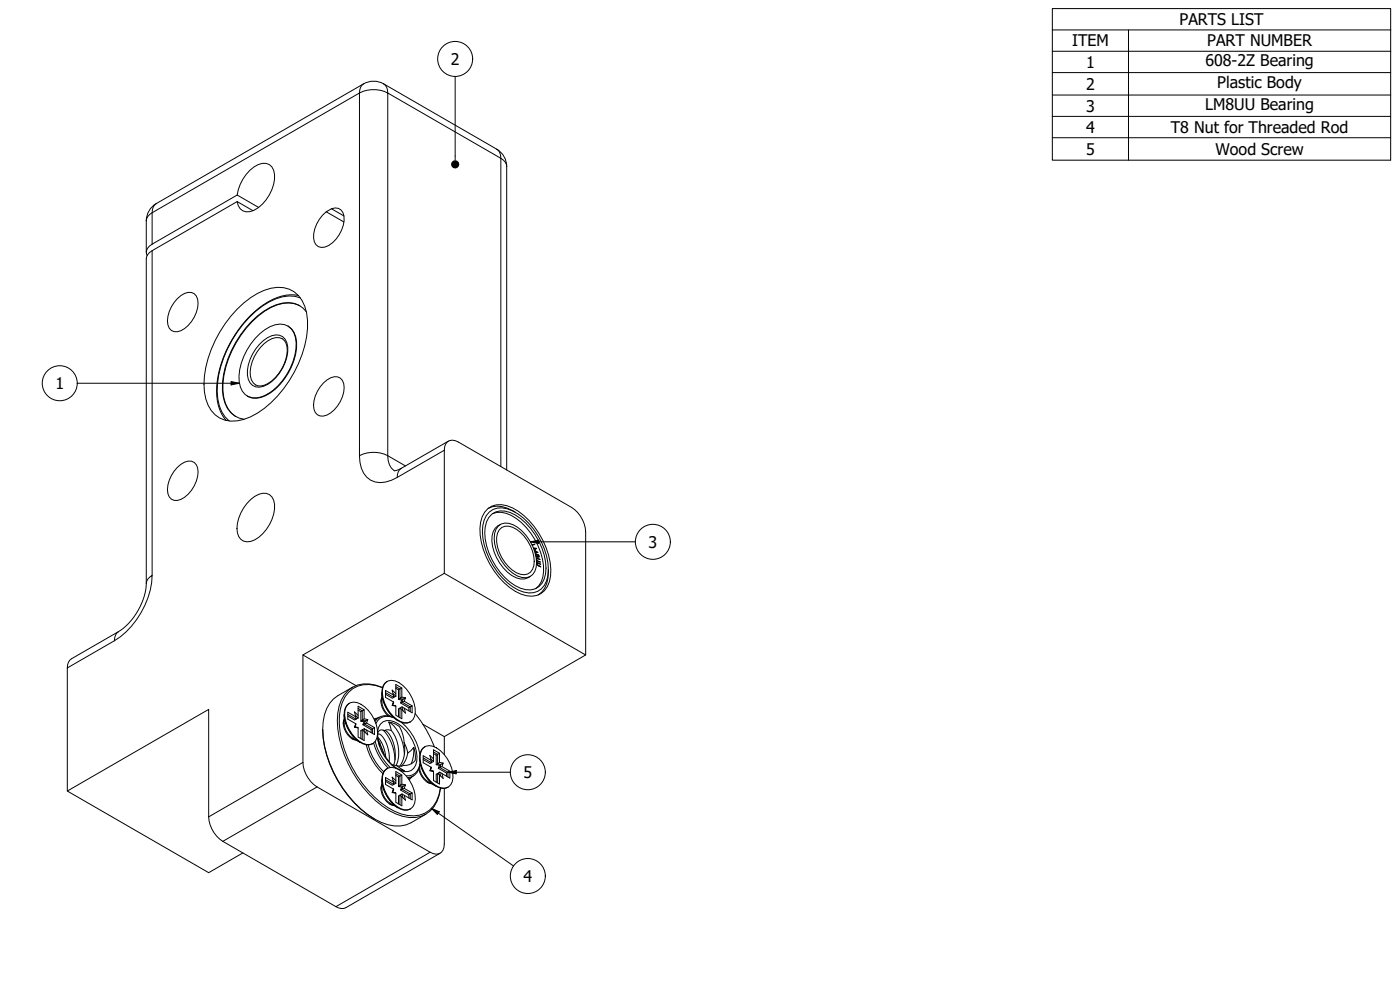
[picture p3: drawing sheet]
<svg xmlns="http://www.w3.org/2000/svg" width="420mm" height="297mm" viewBox="0 0 420 297" stroke-linecap="round" stroke-linejoin="round" font-family="sans-serif">
<!-- layer: Visible Narrow (ISO) -->
<g fill="none" stroke="#000" stroke-width=".3">
<path d="M109.1 25.2a3 3 0 0 0-1.2 2.7 9.3 9.3 0 0 1 8.5 0 3 3 0 0 0-1.3-2.7M149.1 44.8a3 3 0 0 1 1.2 2.7M150.3 47.5a2.98 2.98 0 0 1 1.8 2.4M150.3 47.5l-33.9-19.6v108.8l5.3 3.1M150.3 47.5v92.5M45.7 73.3v-9.5l62.2-35.9v108.8M45.7 75.2v97.5M46.9 61.1a3 3 0 0 0-1.2 2.7 2.98 2.98 0 0 0-1.8 2.5M90.1 89.4a12.4 12.4 0 0 0-11.4 2.5 33.7 33.7 0 0 0-13.5 25.7 11.5 11.5 0 0 0 3.6 8.7M77.8 103.3a7.1 7.1 0 0 1 6.1-2.7 3.6 3.6 0 0 1 2.5 3.5 12.8 12.8 0 0 1-7.4 11.8 3.4 3.4 0 0 1-4.7-3.3 13 13 0 0 1 3.5-9.3zM84.7 101.6a4.7 4.7 0 0 0-5.4 1.5 11.2 11.2 0 0 0-3.9 10.9l.6 .9 .7 .6M133.3 135.1l-14.1 8.2"/>
<path d="M120.4 140.5a3 3 0 0 0-1.2 2.8 8.3 8.3 0 0 1-8 .8 7.7 7.7 0 0 1-3.3-7.4 9.3 9.3 0 0 1 8.5 0 5.1 5.1 0 0 0 1.9 4.6M43.9 175.1a2.98 2.98 0 0 1 1.8-2.4 25 25 0 0 1-11.4 19.5M159.7 163.5l.7-.3 .1 .2-.8 .2M160.1 164.4l.9 .1-.6 .7 1.1 .5-.9 .3M160.1 164.5l.7 .1-.5 .5M160.4 165.3l.8 .4-.6 .1M160.7 166.3l.2-.1 .4 .4 .1-.2 .4 .7-.4-.1-.2 .2-.3-.2M160.8 166.4l.3 .1 .2 .5-.4-.1zM161 167.7l.1-.2 .9 .3-.8-.2-.1 .3 .2 .4 .9 .4-1-.4-.2-.3M161.2 168.9l1 .3-.8-.2-.2 .2 1.1 .9-1-.6zM161.4 166.6h.2l.1 .4h-.2zM34.3 192.2l-14.1 8.2"/>
<path d="M35.6 189.5a3 3 0 0 0-1.3 2.7M90.9 228.8l-28.3 16.3M95.2 236.1l-28.3 16.3M129.1 255.7l-28.3 16.3"/>
</g>
<!-- layer: Visible (ISO) -->
<g fill="none" stroke="#000" stroke-width=".3">
<path d="M109.1 25.2l-62.2 35.9a6 6 0 0 0-3 5.2v9.4M109.1 25.2a6 6 0 0 1 6 0l34 19.6a6 6 0 0 1 3 5.1v91.1M71.2 58.5a11.4 11.4 0 0 1 7.5-9.5 3.1 3.1 0 0 1 3.7 3.3 11.7 11.7 0 0 1-7.4 11.2 3.1 3.1 0 0 1-3.8-3M71.2 58.5l-25.5 14.8a2.67 2.67 0 0 0-1.6 3.4M71.2 58.5l6.4 3.7M71.2 60.5l-25.5 14.7a3 3 0 0 0-1.8 2.5v97.4a19.1 19.1 0 0 1-8.3 14.4l-14.2 8.2a3 3 0 0 0-1.2 2.7v36.9l42.4 24.5 10.3-5.9M71.2 60.5l4.7 2.7M99.5 62.6a2.58 2.58 0 0 1 3.7 2.2 9.6 9.6 0 0 1-5.6 9.3 2.59 2.59 0 0 1-3.5-2.7 10.1 10.1 0 0 1 3.8-7.9M103.2 64.8l-3.7-2.2-1.6 .9 5.3 3.1M53.2 89.6a4.4 4.4 0 0 1 5.1-1.5 4.1 4.1 0 0 1 1 4.2 9.3 9.3 0 0 1-6.1 7.2 2.66 2.66 0 0 1-2.9-3.2 10 10 0 0 1 2.9-6.7zM71.2 92.7a19.4 19.4 0 0 1 12.1-6.5 8.3 8.3 0 0 1 8.7 7.7 29.7 29.7 0 0 1-5.2 20.3 27.9 27.9 0 0 1-13.6 11.6 8.4 8.4 0 0 1-11.4-6.1 27.9 27.9 0 0 1 4.2-20.1l1.5-2.4zM86.4 97.8a6.2 6.2 0 0 1 2.6 6.5 18.9 18.9 0 0 1-9.3 14.4 5.6 5.6 0 0 1-5.5 .1"/>
<path d="M89.6 88.7a14.4 14.4 0 0 0-11.9 3.7 34.6 34.6 0 0 0-12.7 24.9 13.1 13.1 0 0 0 2.9 8.9M90 91.7a10.2 10.2 0 0 0-10.6 1.7 29.9 29.9 0 0 0-12.5 23.9 9.5 9.5 0 0 0 3.9 7.7M91.9 93.5a7.5 7.5 0 0 0-9-2.1 27.2 27.2 0 0 0-14.5 16.2 20 20 0 0 0-.9 13.2 7.1 7.1 0 0 0 5.8 5M78 100.1a8.9 8.9 0 0 1 7.4-2.7 5.2 5.2 0 0 1 3.5 5.5 18.3 18.3 0 0 1-10.1 16.1 4.8 4.8 0 0 1-7-4.4 18.5 18.5 0 0 1 6.2-14.5zM84.7 101.6a4.2 4.2 0 0 1 1.4 4.8 12.4 12.4 0 0 1-6.8 9.2l-1 .2-1.6-.3M97.1 114.9a4.4 4.4 0 0 1 5-1.5 4.1 4.1 0 0 1 1.1 4.2 9.3 9.3 0 0 1-6.1 7.2 2.66 2.66 0 0 1-3-3.2 10.1 10.1 0 0 1 3-6.7zM134.3 132.6a2.8 2.8 0 0 1 3.3 0l33.9 19.6a9.3 9.3 0 0 1 4.3 7.4v36.9l-42.5-24.5v-36.9l.5-1.9zM134.6 132.3l-14.2 8.2-2.1 .7M53.2 140.2a4.4 4.4 0 0 1 5.1-1.5 4.1 4.1 0 0 1 1 4.2 9.3 9.3 0 0 1-6.1 7.3 2.67 2.67 0 0 1-2.9-3.3 10.1 10.1 0 0 1 2.9-6.7zM75.3 149.9a5.1 5.1 0 0 1 5.6-1.5 4.5 4.5 0 0 1 1.5 4.3 11.8 11.8 0 0 1-7.1 9.7 3.3 3.3 0 0 1-4.2-3.9 12.7 12.7 0 0 1 4.2-8.6zM146.4 152.6a6.5 6.5 0 0 1 7.4-.2 22.9 22.9 0 0 1 11.4 20.3 6 6 0 0 1-8.8 5.6 22.7 22.7 0 0 1-12.4-19.8 7.8 7.8 0 0 1 2.4-5.9zM146.5 152.5a8.2 8.2 0 0 1 8.2 1.2"/>
<path d="M146.9 153.6a5.9 5.9 0 0 1 7-.3 21.1 21.1 0 0 1 10.5 19.4 5.5 5.5 0 0 1-7.3 4.9 20 20 0 0 1-11.8-14.1 10 10 0 0 1 1.6-9.9zM147.6 154.3a5.9 5.9 0 0 1 7.1 .2 19.7 19.7 0 0 1 9 17.7 5.1 5.1 0 0 1-7.4 4.3 19.3 19.3 0 0 1-10.7-18.4l.4-1.6 .7-1.3zM147.8 154.1a8.5 8.5 0 0 1 8.7 2.7 20.3 20.3 0 0 1 6.6 14.7 6.4 6.4 0 0 1-2.3 5.1M149.5 157.9a3.8 3.8 0 0 1 4.5-.4 13.5 13.5 0 0 1 6.9 12.8 3.6 3.6 0 0 1-5.6 2.5 13.5 13.5 0 0 1-6.9-12.8l.5-1.2zM149.8 159a3.2 3.2 0 0 1 4-.8 11.8 11.8 0 0 1 6.4 11.5 3.3 3.3 0 0 1-5.2 2.1 12.2 12.2 0 0 1-5.9-10.6l.2-1.2zM150.2 157.3a4.4 4.4 0 0 0-2.6 5 13.7 13.7 0 0 0 7.4 11.1 4 4 0 0 0 4.2-.5M133.3 172l-42.4 24.5 15.9 9.2M164.6 170.9a8.2 8.2 0 0 1-3.1 7.6M90.9 196.5v32.3a9.4 9.4 0 0 0 4.3 7.3l33.9 19.6a2.59 2.59 0 0 0 3 .3 2.59 2.59 0 0 0 1.2-2.7v-16.7M175.8 196.5l-42.5 24.5-6.4-3.7M96.9 218.8a33.6 33.6 0 0 0 15.5 26.9M103.3 216.1l-.3 1"/>
<path d="M103.3 215.7a5.2 5.2 0 0 0 3.7 6.4M103.3 214.4a7 7 0 0 0 1.7 6.4l3.1 2M103.3 214.4a10.6 10.6 0 0 0 4.9 8.4M104.4 214.8l2 1.2 .5-.2M104.4 214.4l2.5 1.4M104.4 211.3a3.2 3.2 0 0 1 4 0 10.3 10.3 0 0 1 4.7 10.1 2.74 2.74 0 0 1-4.1 1.7 10.5 10.5 0 0 1-5.5-9.9l.3-1zM104.9 211a3.4 3.4 0 0 0-1.6 3.9 10.1 10.1 0 0 0 6.6 8.6h1l1-.4M105.8 206.2l-4.4 2.5a11 11 0 0 0-4.5 10.1 34.4 34.4 0 0 0 15.5 26.9 11 11 0 0 0 11 1.1l4.4-2.5M106.5 218.1l1 .3-1.1-.2M106.6 214.6l.9 .8M106.7 217.1l-.3 1.1zM106.7 215.1l-2.3-1.4v2.1l2.3 1.3"/>
<path d="M107.5 214.6l-1.1-1 .5 2.2M107.5 218.4v2.7l1.8 1.1v-2.8l-.6-.4M107.5 212.6l1.2 .7 .6-.4v2.8M107.5 215.4l-.4 .3-.3-.3M107.5 213.1l.8 .4M108.7 219v2.8M108.7 219l-.4 .2v2.4M108.9 217.5l.4-.3 2.5 1.4 .6-.3v2.1l-2.4-1.4M109.2 216.6l-.3 .9 2.5 1.4v.9M109.3 212.9l-1.8-1v3.5M109.3 218.6l.7 .4 .4 1.5-1.1-1.1M109.3 218.6l.3 1.2"/>
<path d="M109.3 218.6l-.4 .3 .1 .3M110 216.9l.4-1-.8 .4-.9-.2-.4 .3 .9 .2 .4-.3-.3 .9 .7-.3 2.4 1.4M110.4 215.9l-1.1-.2-.6 .4v-2.8l-.4 .2v2.9M111.4 218.9l.4-.3v1.5M113.3 219.4a3.3 3.3 0 0 1 5-2.9 12.6 12.6 0 0 1 6.8 11.8 3.3 3.3 0 0 1-5 2.9M113.4 215.4l-1.2 .3M113.8 215.2l-1.4 .8M114.6 209.6l-.3 1M114.6 209.2a5.3 5.3 0 0 0 1.9 5.6M114.6 207.9a7 7 0 0 0 1.7 6.4l.9 .6M114.6 207.8a10.6 10.6 0 0 0 4.9 8.5M114.8 206.3a9 9 0 0 0-11.5 2.2 16.6 16.6 0 0 0-1.5 12.7 34.9 34.9 0 0 0 15 22 11 11 0 0 0 11 1.1 9.5 9.5 0 0 0 4.4-7.8 8.6 8.6 0 0 1-8 8.3 17.6 17.6 0 0 1-11.9-5.7 33.4 33.4 0 0 1-10.4-24.3 9.2 9.2 0 0 1 7.2-9.4h1.8l1.9 .3 2 .6"/>
<path d="M115 219.1a13.5 13.5 0 0 1 3.5 8.9M115.3 219.2a3.8 3.8 0 0 1 2.5 3 11.2 11.2 0 0 1 .4 7.4M115.3 219.2a2.29 2.29 0 0 1 3.3 1.8 11 11 0 0 1 .3 8.7M115.3 219.2a1.23 1.23 0 0 0-1.9 .6l.1 2.5 .4 1.4 .1-.8M115.7 208.3l2 1.2 .5-.3M115.7 207.8l2.5 1.4M115.7 204.8a3.2 3.2 0 0 1 4 0 10.3 10.3 0 0 1 4.7 10.1 2.74 2.74 0 0 1-4.1 1.6 10.5 10.5 0 0 1-5.5-9.8l.3-1.1zM116.2 204.5a3.4 3.4 0 0 0-1.6 3.9 10.1 10.1 0 0 0 6.6 8.5l1 .1 1-.4M116.7 216.7a4.6 4.6 0 0 1 3.5 1.9l.7 2 .4 2.2M116.7 216.7l.7 2.5M116.7 216.7a11.7 11.7 0 0 1 4.7 9.7M117.9 215.2a4.1 4.1 0 0 0-5.3 1.2"/>
<path d="M117.9 211.6l.9 .3-1.1-.2M118 208.1l.8 .8M118.1 210.6l-.4 1.1zM118.1 208.5l-2.4-1.3v2l2.4 1.4M118.1 215.3a3.8 3.8 0 0 0-5.3 1.8M118.8 208.1l-1.1-1 .5 2.1M118.8 211.9v2.7l1.8 1v-2.7l-.6-.4M118.8 206l1.2 .7 .6-.3v2.7M118.8 208.9l-.4 .2-.3-.2M118.8 206.5l.8 .5M119.2 216.1l.2 .1M120 212.5v2.8"/>
<path d="M120 212.5l-.4 .2v2.4M120.2 210.9l.4-.2 2.5 1.4 .6-.3v2.1l-2.4-1.4M120.5 216.7a16 16 0 0 1 5.5 9.6M120.5 210l-.3 .9 2.5 1.5v.9M120.6 206.4l-1.8-1v3.5M120.6 212.1l.7 .4 .4 1.5-1.1-1.1M120.6 212.1l.3 1.1M120.6 212.1l-.4 .3 .1 .3M121.3 210.4l.4-1-.7 .4-1-.2-.4 .2 .9 .2 .5-.2-.4 .9 .7-.3 2.4 1.4M121.7 209.4l-1.1-.3-.6 .5v-2.9l-.4 .3v2.8M122.7 212.4l.4-.3v1.4M124.6 214.1a37 37 0 0 1 5.8 10"/>
<path d="M20.2 237.3l42.4-24.5v32.3a9.4 9.4 0 0 0 4.3 7.3l33.9 19.6a3 3 0 0 0 3 .3l28.3-16.3M105.6 221.6l1 .3M109.9 223.5a17.6 17.6 0 0 0 5 8.6M110.5 223.5a16.9 16.9 0 0 0 4.6 8.1M112.1 222.9a17 17 0 0 0 4.4 7.5M112.6 222.5a16.3 16.3 0 0 0 4.5 7.8M113.3 220.9a13.4 13.4 0 0 0 5.5 9.6M113.4 220.3l.1-.1a3.5 3.5 0 0 1 2.4 2.6l.8 3.1 .1 2.6M113.4 221.2a9.9 9.9 0 0 1 2.4 5.9M113.4 221.7l.6 1.2a11.2 11.2 0 0 0 6.3 8.2l1.1 .2-2.4-1.6M114.1 223.4l1.1 2.7M114.6 235.7l-.3 1"/>
<path d="M114.6 235.3a5.2 5.2 0 0 0 3.7 6.4M114.6 234a7.1 7.1 0 0 0 1.7 6.4l3.1 2M114.6 233.9a10.6 10.6 0 0 0 4.9 8.5M115.7 234.4l2 1.2 .5-.2M115.7 233.9l2.5 1.5M115.7 230.9a3.2 3.2 0 0 1 4 0 10.3 10.3 0 0 1 4.7 10.1 2.74 2.74 0 0 1-4.1 1.6 10.5 10.5 0 0 1-5.5-9.8l.3-1zM116.2 230.6a3.4 3.4 0 0 0-1.6 3.9 10.1 10.1 0 0 0 6.6 8.6h1l1-.4M117.7 229.5l1.3 .2M117.9 237.7l.9 .3-1.1-.2M118 234.2l.8 .8M118.1 236.7l-.4 1.1zM118.1 234.7l-2.4-1.4v2.1l2.4 1.3"/>
<path d="M118.8 234.2l-1.1-1 .5 2.2M118.8 238v2.7l1.8 1.1v-2.8l-.6-.4M118.8 232.2l1.2 .7 .6-.4v2.8M118.8 235l-.4 .3-.3-.3M118.8 232.6l.8 .5M120 238.6v2.8M120 238.6l-.4 .2v2.4M120.2 237l.4-.2 2.5 1.4 .6-.3v2.1l-2.4-1.4M120.5 236.2l-.3 .8 2.5 1.5v.9M120.6 232.5l-1.8-1v3.5M120.6 238.2l.7 .4 .4 1.5-1.1-1.1M120.6 238.2l-.4 .3 .1 .3"/>
<path d="M120.6 238.2l.3 1.2M121.3 222.8a9 9 0 0 1-1.4 7.1M121.3 222.8a4.8 4.8 0 0 1-.1 6.3l-.7 .8M121.3 236.5l.4-1-.7 .4-1-.2-.4 .3 .9 .2 .5-.3-.4 .9 .7-.3 2.4 1.4M121.7 235.5l-1.1-.2-.6 .4v-2.8l-.4 .2v2.9M122.4 226l1.8-1.8 .5 2.7-.1 1.2-.3 .4a6.4 6.4 0 0 1-5.3 1.2M122.7 238.5l.4-.3v1.5M123.6 233.1l-.8 .9M124 232.9l-1.4 .8M124.2 224.2a10.5 10.5 0 0 1-.8 5M125.7 230.8a5.3 5.3 0 0 0 3.9 4.4M125.9 230.1a5.4 5.4 0 0 0 2.5 4.4l2.3 1.3"/>
<path d="M125.9 227.4a10.6 10.6 0 0 0 4.9 8.5M125.9 227.5v.2M126 229.1a3.8 3.8 0 0 1-4.1 3.7M126 229.4a4.1 4.1 0 0 1-3.7 3.9M127 227.9l2.1 1.2 .4-.3M127 227.4l2.5 1.4M127 224.4a3.2 3.2 0 0 1 4 0 10.3 10.3 0 0 1 4.7 10.1 2.74 2.74 0 0 1-4.1 1.6 10.5 10.5 0 0 1-5.5-9.8l.4-1.1zM127.5 224a3.4 3.4 0 0 0-1.6 4 10.1 10.1 0 0 0 6.6 8.5h1l1-.3M128.2 234.7l1.1 .3M129.2 231.2l.9 .3-1.1-.2M129.3 227.7l.8 .8M129.4 230.2l-.4 1.1z"/>
<path d="M129.4 228.1l-2.4-1.3v2l2.4 1.4M130.1 227.7l-1.1-1 .5 2.1M130.1 231.5v2.7l1.8 1v-2.7l-.6-.4M130.1 225.6l1.2 .7 .6-.3v2.7M130.1 228.5l-.4 .2-.3-.2M130.1 226.1l.8 .5M131.3 232.1v2.8M131.3 232.1l-.4 .2v2.4M131.5 230.5l.5-.2 2.4 1.4 .6-.3v2.1l-2.4-1.4M131.8 229.6l-.3 .9 2.5 1.4v1M131.9 226l-1.8-1v3.5M132 231.7l.6 .4 .4 1.5-1.1-1.1"/>
<path d="M132 231.7l.2 1.1M132 231.7l-.5 .2 .1 .4M132.6 230l.4-1-.7 .4-1-.2-.4 .2 .9 .2 .5-.2-.3 .9 .6-.3 2.4 1.4M133 229l-1.1-.3-.6 .5v-2.9l-.4 .3v2.8M133.3 221v5.4M134 231.9l.4-.2v1.4M116.9 241.2l1 .3"/>
</g>
<!-- layer: Symbol (ISO) -->
<g fill="none" stroke="#000" stroke-width=".3">
<path d="M315.8 9v-6.4h101.6v6.4M315.8 15.4h101.6M338.7 9v39.1M417.4 9h-101.6v6.4M417.4 9v39.1h-101.6v-32.7M136.6 22.9v25.2M315.8 21.8h101.6M315.8 28.5h101.6M315.8 34.9h101.6M315.8 41.3h101.6M23.2 115h48.7M69.4 114.5l2.5 .5-2.5 .5z"/>
<path d="M159.2 162.6l2.5-.5v1zM159.2 162.6h31.5M134.4 231.7l2.5-.5v1zM134.4 231.7h18.8M129.5 242.5l2.3 1.1-.6 .8zM129.5 242.5l24.6 17.3"/>
<circle cx="136.6" cy="17.7" r="5.3"/>
<circle cx="17.9" cy="115" r="5.3"/>
<circle cx="195.9" cy="162.6" r="5.3"/>
<circle cx="158.4" cy="231.7" r="5.3"/>
<circle cx="158.4" cy="262.8" r="5.3"/>
</g>
<g fill="#000">
<path d="M69.4 114.5l2.5 .5-2.5 .5z" fill-rule="evenodd"/>
<path d="M159.2 162.6l2.5-.5v1z" fill-rule="evenodd"/>
<path d="M134.4 231.7l2.5-.5v1z" fill-rule="evenodd"/>
<path d="M129.5 242.5l2.3 1.1-.6 .8z" fill-rule="evenodd"/>
<circle cx="136.6" cy="49.3" r="1.25"/>
</g>
<g font-size="4.8">
<text x="354" y="7.5">PARTS LIST</text>
<text x="321.7" y="13.9">ITEM</text>
<text x="362.3" y="13.9">PART NUMBER</text>
<text x="135.3" y="19.5">2</text>
<text x="325.9" y="20.3">1</text>
<text x="361.8" y="19.9">608-2Z Bearing</text>
<text x="325.9" y="26.9">2</text>
<text x="365.3" y="26.5">Plastic Body</text>
<text x="325.9" y="33.5">3</text>
<text x="361.7" y="33">LM8UU Bearing</text>
<text x="325.9" y="39.9">4</text>
<text x="351.4" y="39.9">T8 Nut for Threaded Rod</text>
<text x="325.9" y="46.4">5</text>
<text x="364.8" y="46.5">Wood Screw</text>
<text x="16.6" y="116.7">1</text>
<text x="194.6" y="164.4">3</text>
<text x="157.1" y="233.4">5</text>
<text x="157.1" y="264.6">4</text>
</g>
</svg>
